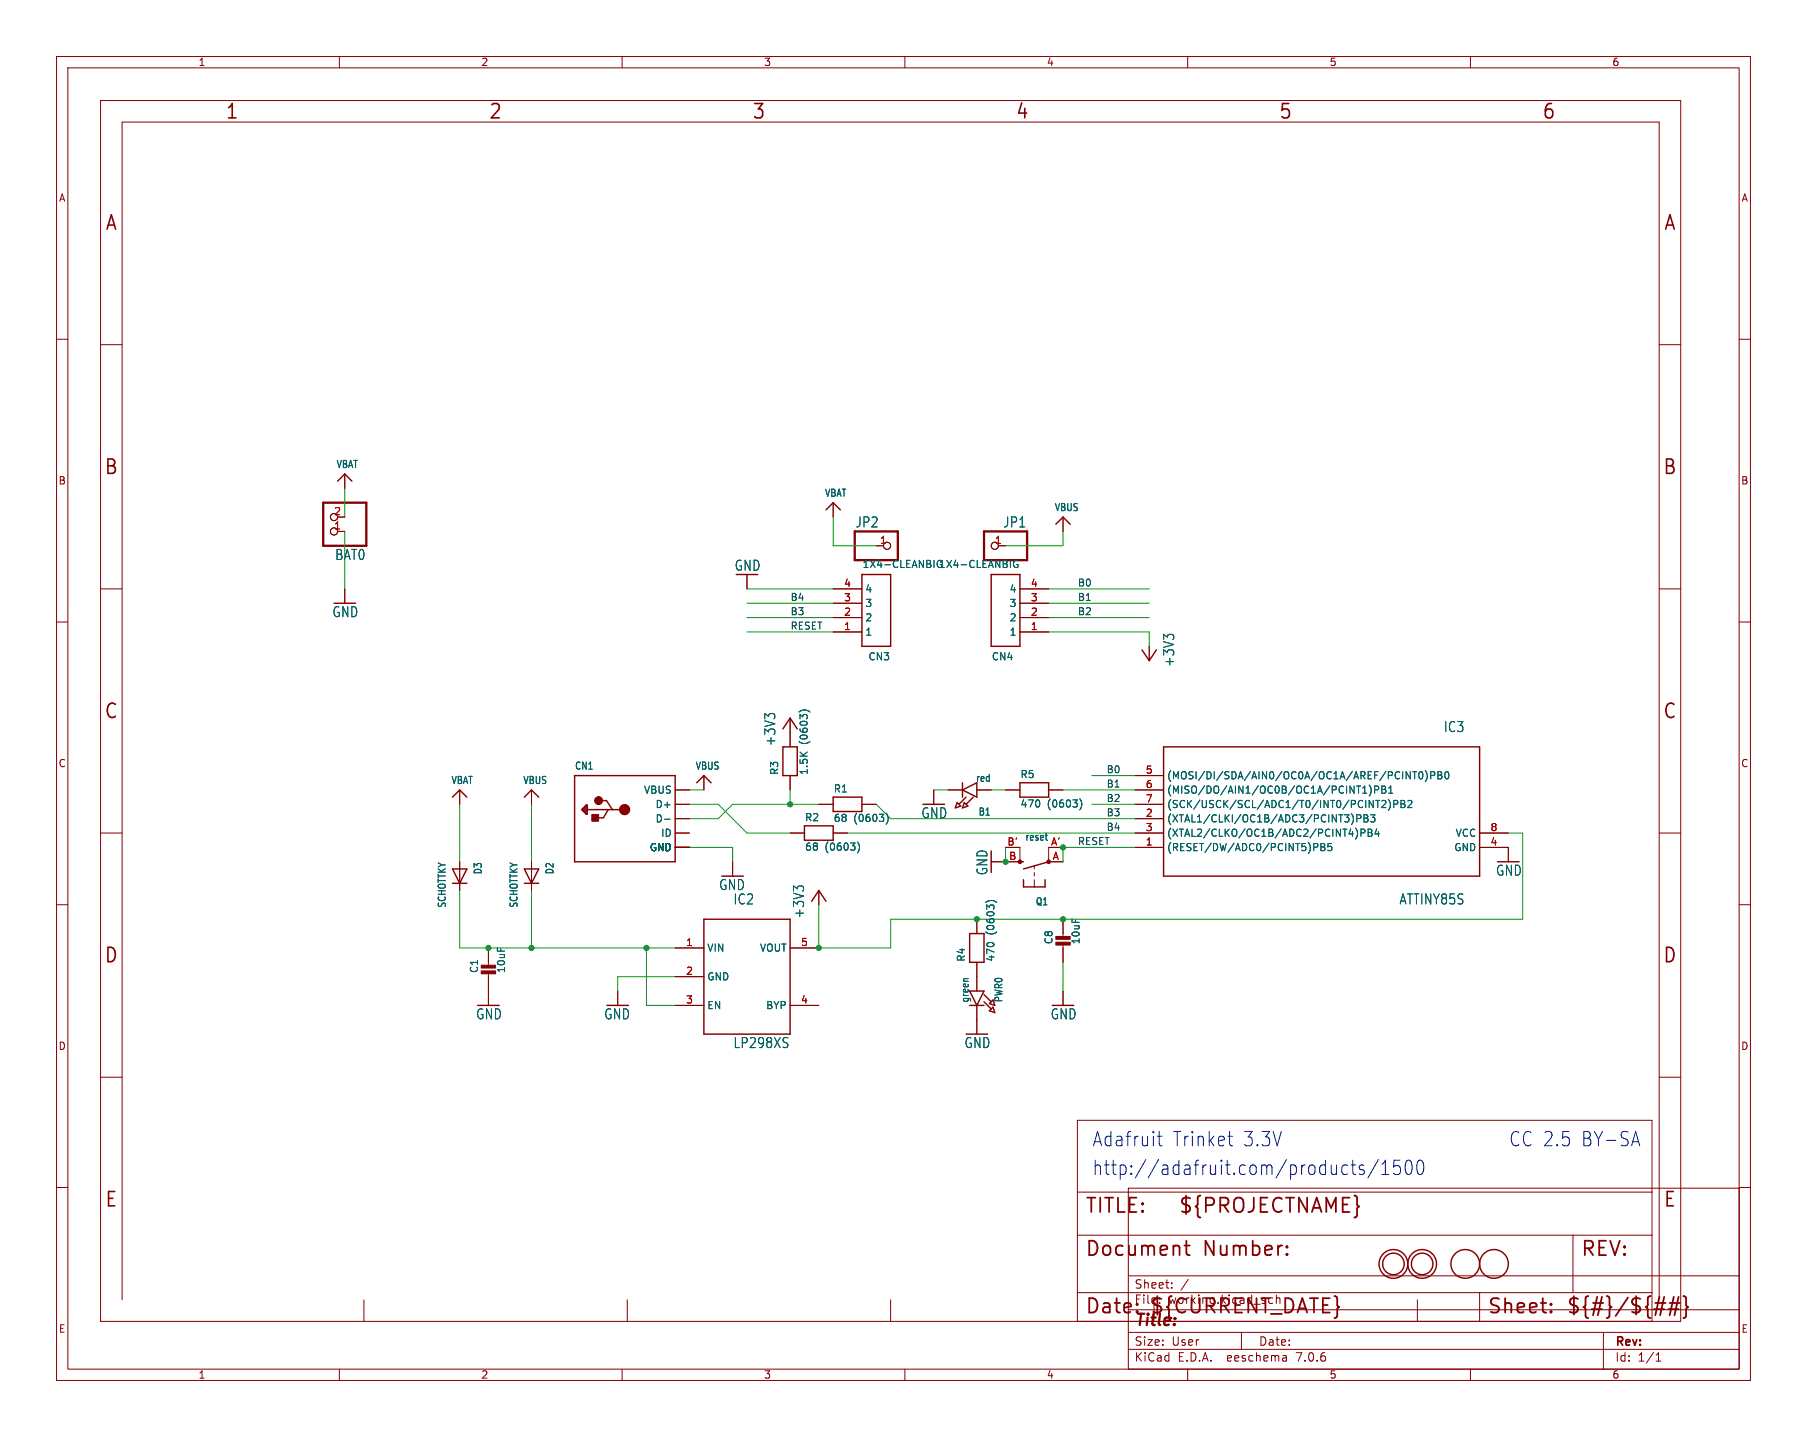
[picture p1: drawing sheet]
<svg xmlns="http://www.w3.org/2000/svg" width="320mm" height="254mm" viewBox="0 0 320 254" stroke-linecap="round" stroke-linejoin="round" font-family="sans-serif">
<g fill="none" stroke="#840000" stroke-width=".18">
<path d="M10 10h299.5v234.1h-299.5zM12 12h295.5v230.1h-295.5zM17.8 17.8h279.4v215.9h-279.4zM60 10v2M110 10v2M160 10v2M210 10v2M260 10v2M10 60h2M307.5 60h2M17.8 61h3.8M293.4 61h3.8"/>
<path d="M59.7 94h1.3M59.7 91.4h1.3M61 83.8v2.6M147.3 88.9v2.5M154.9 96.5h1.3M176.5 96.5h1.3M188 91.4v2.6M10 110h2M17.8 104.1h3.8M61 104.1v2.6M132.1 101.6v2.5M147.3 111.8h5.1"/>
<path d="M147.3 109.2h5.1M147.3 106.7h5.1M147.3 104.1h5.1M180.3 111.8h5.1M180.3 109.2h5.1M180.3 106.7h5.1M180.3 104.1h5.1M203.2 114.3v2.5M293.4 104.1h3.8M307.5 110h2M81.3 139.7v2.5M94 139.7v2.5"/>
<path d="M119.4 139.7h2.5M124.5 137.2v2.5M139.7 127v5.1M139.7 137.2v2.5M165.1 139.7v2.5M167.6 139.7h2.6M172.7 139.7h2.6M177.8 139.7h2.5M185.4 139.7h2.6M200.7 139.7h5M200.7 137.2h5M10 160h2"/>
<path d="M17.8 147.3h3.8M81.3 152.4v5.1M94 152.4v5.1M119.4 142.2h2.5M119.4 144.8h2.5M119.4 149.9h2.5M119.4 147.3h2.5M129.5 152.4v2.5M139.7 147.3h2.5M144.8 157.5v2.5M144.8 142.2h2.5M147.3 147.3h2.6"/>
<path d="M152.4 142.2h2.5M177.8 149.9h2.5v2.5h-5M182.9 153v.7M182.9 154.3v.6M182.9 155.6v1.2M188 149.9h-2.6v2.5h2.6M200.7 142.2h5M200.7 144.8h5M200.7 149.9h5M200.7 147.3h5M261.6 149.9h5.1v2.5M261.6 147.3h5.1"/>
<path d="M293.4 147.3h3.8M307.5 160h2M86.4 167.6v3.3M86.4 172v5.8M109.2 175.3v2.5M119.4 167.6h5.1M119.4 172.7h5.1M119.4 177.8h5.1M139.7 167.6h5.1M139.7 177.8h5.1M172.7 162.6v2.5M172.7 170.2v5.1"/>
<path d="M172.7 177.8v5.1M188 162.6v3.3M188 166.9v3.3M188 175.3v2.5M17.8 190.5h3.8M190.5 198.1h101.6v35.6h-101.6zM293.4 190.5h3.8M10 210h2M190.5 210.8h101.6M190.5 218.4h101.6M199.5 210.1h108v32h-108zM278.1 218.4v10.2"/>
<path d="M307.5 210h2M21.6 229.9v-208.3h271.8v208.3M64.3 229.9v3.8M110.9 229.9v3.8M157.5 229.9v3.8M190.5 228.6h101.6M199.5 238.6h108M199.5 235.6h108M199.5 231.6h108M199.5 225.6h108M207.2 227.7v.1M207.2 226.9v.1"/>
<path d="M210.1 226.2l-1.3 2M219.5 235.6v3M227.4 239.8l.1 .9M250.6 229.9v3.8M261.6 228.6v5.1M283.5 235.6v6.5M292.8 239.6l.5-.4v1.5M60 242.1v2M110 242.1v2M160 242.1v2M210 242.1v2M227.5 240.6l-.2 .1"/>
<path d="M227.5 240.1h-.2M260 242.1v2M292.8 240.7h.9"/>
<circle cx="59.1" cy="94" r=".63"/>
<circle cx="59.1" cy="91.4" r=".63"/>
<circle cx="156.8" cy="96.5" r=".63"/>
<circle cx="175.9" cy="96.5" r=".63"/>
</g>
<g fill="none" stroke="#840000" stroke-width=".25">
<path d="M59.7 85.1l1.3-1.3 1.2 1.3M146 90.2l1.3-1.3 1.3 1.3M186.7 92.7l1.3-1.3 1.2 1.3M152.4 101.6h5.1v12.7h-5.1zM175.3 101.6h5v12.7h-5zM201.9 114.9l1.3 1.9 1.3-1.9M101.6 137.2h17.8v15.2h-17.8zM123.2 138.4l1.3-1.2 1.2 1.2M138.4 128.9l1.3-1.9 1.3 1.9M138.4 132.1h2.6v5.1h-2.6zM170.2 139.7l2.5-1.3v2.6zM170.2 138.4v2.6"/>
<path d="M180.3 138.4h5.1v2.6h-5.1zM205.7 132.1h55.9v22.8h-55.9zM80 153.7h2.5l-1.2 2.5zM80 156.2h2.5M80 141l1.3-1.3 1.2 1.3M92.7 153.7h2.5l-1.2 2.5zM92.7 156.2h2.5M92.7 141l1.3-1.3 1.2 1.3M103 143.2l.4-.4v.8l-.2-.2v-.2M103.6 142.4h.2v1.6h-.2l-.8-.8zM103.6 142.4v1.4M103.8 143.2h6.6"/>
<path d="M106.2 141.6h1l1.1 1.6M107.5 143.2l-.8 1.4h-1.2M142.2 146h5.1v2.6h-5.1zM143.5 159.4l1.3-1.9 1.2 1.9M147.3 141h5.1v2.5h-5.1zM169.2 141.9l.7 .7-1 .3zM170.5 141.9l.6 .7-.9 .3zM170.8 141l-1.3 1.2M172.1 141l-1.3 1.2M180.3 152.4h.7M181 155.6v1.2h3.8v-1.2M185.4 152.4l-4.4 1.3"/>
<path d="M124.5 162.6h15.2v20.3h-15.2zM171.4 165.1h2.6v5.1h-2.6zM171.4 175.3h2.6l-1.3 2.5zM171.4 177.8h2.6M174 175.9l1.3 1.3M174 177.2l1.3 1.2M174.9 178.8l.7-.7 .3 1zM175.6 176.8l-.7 .7 1 .3"/>
<circle cx="246.4" cy="223.5" r="2.54"/>
<circle cx="246.4" cy="223.5" r="1.9"/>
<circle cx="251.5" cy="223.5" r="2.54"/>
<circle cx="251.5" cy="223.5" r="1.9"/>
<circle cx="259.1" cy="223.5" r="2.54"/>
<circle cx="264.2" cy="223.5" r="2.54"/>
</g>
<g fill="none" stroke="#006464" stroke-width=".18">
<path d="M179.9 99.2a.59 .59 0 0 0-.7 .5 .59 .59 0 0 0 .7 .6l.1-.5h-.3M206.4 112.7l-.7-.5v.9M206.6 112.3h.8M135.9 126.7l-.7-.5v.9M136.1 126.3h.7M141.3 125.9a1.46 1.46 0 0 1 1.9 0M239.9 139h.7M240.9 139.4l.4-.4v1.3M242.2 138.9a1.47 1.47 0 0 1-.1 1.9M243.1 139.7l.6-.1 .1-.2-.1-.3-.6-.1v1.3M244.3 139h.5l.2 .3-.2 .3 .2 .1 .1 .3-.3 .3h-.5zM244.3 139.6h.5"/>
<path d="M245.5 139.4l.4-.4v1.3M248.6 136.5l.7 1.2v-1.2M249.8 136.5h.7M250.1 136.5v1.2M251 136.5h.2a.68 .68 0 0 1 .4 .6 .68 .68 0 0 1-.4 .6 .84 .84 0 0 1-.2-1.2zM252 136.3a1.46 1.46 0 0 1 0 1.9M253 137.1h.6l.1-.2-.1-.3-.6-.1v1.2M254.2 136.5h.5l.2 .2-.2 .4 .2 .1 .1 .3-.3 .2h-.5zM254.2 137.1h.5M255.6 136.5h.2a.68 .68 0 0 1 .4 .6 .68 .68 0 0 1-.4 .6 .85 .85 0 0 1-.2-1.2zM117.5 144.9h1M141 157.2l-.7-.5v.9"/>
<path d="M141.2 156.7h.7M151.6 148.9a1.46 1.46 0 0 1 0 1.9M156.7 143.8a1.46 1.46 0 0 1 0 2M174.3 159.6a1.46 1.46 0 0 1 1.9 0M184.8 147.7h.4M185.1 148.6h.1M190.9 141.3a1.46 1.46 0 0 1 0 1.9M232.3 149.2h.5l.2 .2-.1 .4h-.6M233.6 149.2h.4l.2 .2-.2 .4 .2 .1 .1 .3-.3 .2h-.4zM233.6 149.8h.4M235.4 149.2h-.6v.6l.2-.1h.4l.1 .2-.1 .4-.1 .1-.5-.1M237.7 144.1h.8l-.4 .5"/>
<path d="M238.4 144.6l.1 .2-.1 .5M239 144a1.47 1.47 0 0 1-.1 1.8M239.7 146.4a1.46 1.46 0 0 1 0 2M239.9 144.8l.6-.1 .1-.2v-.3l-.7-.1v1.3M240.6 147.3l.6-.1 .2-.1-.1-.3-.7-.2v1.3M240.9 140.3h.8M241.2 144.1h.4l.2 .2-.2 .4 .2 .1 .1 .3-.2 .3h-.5zM241.2 144.7h.4M241.9 146.6h.4l.3 .3-.3 .3 .3 .2v.3l-.2 .2h-.5zM241.9 147.2h.4M242.3 144.1h.8l-.4 .5 .4 .1v.5l-.2 .2-.6-.2M243.2 141.5h.8"/>
<path d="M243.4 146.6l-.3 .9h.8M243.6 141.5v1.3M243.7 147.1v.8M244.3 141.7l.5-.2 .3 .4-.8 .9h.8M245.5 141.4a1.46 1.46 0 0 1 0 1.9M245.5 140.3h.8M246.4 142.2h.6l.2-.2-.1-.3-.7-.2v1.3M247.7 141.5h.4l.3 .3-.3 .4 .3 .1v.3l-.2 .2h-.5zM247.7 142.2h.4M248.9 141.7l.5-.2 .2 .4-.7 .9h.7M139.1 183.5l.2 .1M139.2 184.6v.5"/>
</g>
<g fill="#840000" stroke="#840000" stroke-width=".18">
<path d="M104.6 144h1.2v1.2h-1.2z"/>
<path d="M85.1 171.7h2.5v.5h-2.5z"/>
<path d="M85.1 170.7h2.5v.5h-2.5z"/>
<path d="M186.7 166.6h2.5v.5h-2.5z"/>
<path d="M186.7 165.6h2.5v.5h-2.5z"/>
<circle cx="105.8" cy="141.6" r=".7"/>
<circle cx="185.4" cy="152.4" r=".33"/>
<circle cx="180.3" cy="152.4" r=".33"/>
</g>
<circle cx="110.4" cy="143.2" r=".5" fill="none" stroke="#840000" stroke-width="1"/>
<path d="M57.1 88.9h7.7v7.6h-7.7zM151.1 94h7.6v5.1h-7.6zM174 94h7.6v5.1h-7.6z" fill="none" stroke="#840000" stroke-width=".41"/>
<g fill="none" stroke="#840000" stroke-width=".32">
<path d="M209.8 219.4v2.2l.1 .2 .5 .2M201.1 231.9l.1 .1-.1 .1M209.4 220.3h1M227.6 221.7l.1 .1-.1 .2M227.6 221.7l-.2 .1 .2 .2M227.6 220.4v.2M227.6 221.7v.3M227.6 220.4l.1 .1-.1 .1M227.6 220.4l-.2 .1 .2 .1M274.2 231.9l.2 .1-.2 .1M274.2 231.9l-.1 .1 .1 .1M274.2 230.5v.3"/>
<path d="M274.2 231.9v.2M274.2 230.5l.2 .2-.2 .1M274.2 230.5l-.1 .2 .1 .1M292.4 231.5h1.9M292.7 230.4h1.8M294.3 229.3l-.8 3.3M295 231.5h1.8M295.2 230.4h1.8M296 229.3l-.8 3.3M296.8 229.3l-.7 3.3M297.6 229.2l.4 .1 .1 .3v1.2l.4 .4-.4 .3v1.2l-.1 .3-.4 .1"/>
</g>
<g fill="none" stroke="#0000c2" stroke-width=".18">
<path d="M204.7 200.9h.8M205 200.1v2.2l.1 .2 .4 .1M217.1 200.9h.8M217.5 202.5l.4 .1M238.1 206l.2 .1M238.3 207.6l-.2 .1M238.9 206h.8M239.2 205.2v2.1l.1 .3 .4 .1M241.2 206.1l-.6-.1a.44 .44 0 0 0-.3 .4 .44 .44 0 0 0 .3 .5h.3a.44 .44 0 0 1 .4 .4 .44 .44 0 0 1-.4 .4l-.6-.1M243.7 205.1l-1.8 3.2M244.3 207.7h1.3M244.3 205.9l.7-.7v2.5"/>
<path d="M247.5 205.2h-1l-.1 1.2 .3-.3 .7 .2 .2 .3-.1 .9-.3 .2h-.5l-.3-.2M248.8 205.3a.49 .49 0 0 1 .5-.1 .49 .49 0 0 1 .3 .5 1.62 1.62 0 0 1-.4 2 .56 .56 0 0 1-.6-.5 2.27 2.27 0 0 1 .2-1.9zM250.8 205.3a.49 .49 0 0 1 .5-.1 .49 .49 0 0 1 .3 .5 1.62 1.62 0 0 1-.4 2 .56 .56 0 0 1-.6-.5 2.27 2.27 0 0 1 .2-1.9zM288.7 201.9h1M289.2 200.1l.7 2.5"/>
</g>
<g fill="none" stroke="#009600" stroke-width=".18">
<path d="M61 86.4v5M61 94v10.1M147.3 91.4v5.1h7.6M188 94v2.5h-10.2M132.1 111.8h15.2M132.1 104.1h15.2M132.1 106.7h15.2M132.1 109.2h15.2M185.4 111.8h17.8v2.5M185.4 104.1h17.8M185.4 106.7h17.8M185.4 109.2h17.8"/>
<path d="M121.9 139.7h2.6M139.7 139.7v2.5M165.1 139.7h2.5M175.3 139.7h2.5M188 139.7h12.7M193 137.2h7.7M81.3 157.5v10.1h38.1M81.3 142.2v10.2M94 142.2v10.2M94 157.5v10.1M121.9 142.2h5.1l5.1 5.1h7.6M121.9 149.9h7.6v2.5"/>
<path d="M144.8 142.2h-15.3l-2.5 2.6h-5.1M149.9 147.3h50.8M154.9 142.2l2.6 2.6h43.2M177.8 149.9v2.5M193 142.2h7.7M200.7 149.9h-12.7v2.5M266.7 147.3h2.5v15.3h-111.7v5h-12.7v-7.6M114.3 167.6v10.2h5.1M119.4 172.7h-10.2v2.6M188 170.2v5.1"/>
</g>
<g fill="#009600" stroke="#009600" stroke-width=".18">
<circle cx="144.8" cy="167.6" r=".46"/>
<circle cx="177.8" cy="152.4" r=".46"/>
<circle cx="172.7" cy="162.6" r=".46"/>
<circle cx="188" cy="162.6" r=".46"/>
<circle cx="139.7" cy="142.2" r=".46"/>
<circle cx="114.3" cy="167.6" r=".46"/>
<circle cx="86.4" cy="167.6" r=".46"/>
<circle cx="94" cy="167.6" r=".46"/>
<circle cx="188" cy="149.9" r=".46"/>
</g>
<g font-size="3.5" fill="#840000">
<text x="39.8" y="21.4">1</text>
<text x="86.3" y="21.4">2</text>
<text x="132.9" y="21.4">3</text>
<text x="179.5" y="21.4">4</text>
<text x="226" y="21.4">5</text>
<text x="272.6" y="21.4">6</text>
<text x="18.5" y="41.1">A</text>
<text x="294.1" y="41.1">A</text>
<text x="18.3" y="84.2">B</text>
<text x="293.9" y="84.2">B</text>
<text x="18.3" y="127.4">C</text>
<text x="293.9" y="127.4">C</text>
<text x="18.3" y="170.6">D</text>
<text x="293.9" y="170.6">D</text>
<text x="18.5" y="213.8">E</text>
<text x="191.8" y="214.9">TITLE:</text>
<text x="208.3" y="214.9">${PROJECTNAME}</text>
<text x="294" y="213.8">E</text>
<text x="191.8" y="222.5">Document</text>
<text x="212.8" y="222.5">Number:</text>
<text x="279.4" y="222.5">REV:</text>
<text x="191.8" y="232.7">Date:</text>
<text x="203.2" y="232.7">${CURRENT_DATE}</text>
<text x="262.9" y="232.7">Sheet:</text>
<text x="276.9" y="232.7">${#}/${##}</text>
</g>
<g font-size="3.5" fill="#0000c2">
<text x="193" y="203">Adafruit</text>
<text x="207.3" y="203">Trinket</text>
<text x="219.7" y="203">3.3V</text>
<text x="266.7" y="203">CC 2.5</text>
<text x="279.5" y="203">BY-SA</text>
<text x="193" y="208">http://adafruit.com/products/1500</text>
</g>
<text font-size="2.8" fill="#840000" x="200.5" y="235">Title:</text>
<g font-size="2.5" fill="#006464">
<text x="151.2" y="93.5">JP2</text>
<text x="177.3" y="93.5">JP1</text>
<text x="59.2" y="99.2">BAT0</text>
<text x="129.8" y="101.2">GND</text>
<text x="58.7" y="109.4">GND</text>
<text x="207.8" y="118" transform="rotate(-90 207.8 118)">+3V3</text>
<text x="255.2" y="129.7">IC3</text>
<text x="137.3" y="132" transform="rotate(-90 137.3 132)">+3V3</text>
<text x="162.8" y="144.9">GND</text>
<text x="174.8" y="154.9" transform="rotate(-90 174.8 154.9)">GND</text>
<text x="264.4" y="155.1">GND</text>
<text x="127.1" y="157.6">GND</text>
<text x="129.6" y="160.2">IC2</text>
<text x="247.4" y="160.2">ATTINY85S</text>
<text x="142.4" y="162.5" transform="rotate(-90 142.4 162.5)">+3V3</text>
<text x="84.1" y="180.5">GND</text>
<text x="106.7" y="180.5">GND</text>
<text x="129.6" y="185.6">LP298XS</text>
<text x="170.4" y="185.6">GND</text>
<text x="185.7" y="180.5">GND</text>
</g>
<g font-size="2.1" fill="#840000">
<text x="200.5" y="230.8">File:</text>
<text x="200.5" y="228.1">Sheet:</text>
<text x="206.6" y="230.8">working.kicad_sch</text>
<text x="200.5" y="238.2">Size:</text>
<text x="207.2" y="238.2">User</text>
<text x="222.5" y="238.2">Date:</text>
<text x="285.5" y="238.4">Rev:</text>
<text x="200.5" y="241">KiCad</text>
<text x="208.2" y="241">E.D.A.</text>
<text x="217.1" y="241">eeschema</text>
<text x="229.5" y="241">7.0.6</text>
<text x="285.5" y="241">Id:</text>
<text x="289.6" y="241">1/1</text>
</g>
<g font-size="1.8" fill="#840000">
<text x="35" y="11.9">1</text>
<text x="85" y="11.9">2</text>
<text x="135" y="11.9">3</text>
<text x="185" y="11.9">4</text>
<text x="235" y="11.9">5</text>
<text x="285" y="11.9">6</text>
<text x="10.3" y="35.9">A</text>
<text x="307.9" y="35.9">A</text>
<text x="10.3" y="85.9">B</text>
<text x="307.8" y="85.9">B</text>
<text x="10.3" y="135.9">C</text>
<text x="307.8" y="135.9">C</text>
<text x="10.3" y="185.9">D</text>
<text x="307.8" y="185.9">D</text>
<text x="10.3" y="235.9">E</text>
<text x="307.8" y="235.9">E</text>
<text x="35" y="244">1</text>
<text x="85" y="244">2</text>
<text x="135" y="244">3</text>
<text x="185" y="244">4</text>
<text x="235" y="244">5</text>
<text x="285" y="244">6</text>
</g>
<g font-size="1.8" fill="#006464">
<text x="59.4" y="83">VBAT</text>
<text x="145.8" y="88.1">VBAT</text>
<text x="186.4" y="90.6">VBUS</text>
<text x="152.4" y="100.6">1X4-CLEANBIG 1X4-CLEANBIG</text>
<text x="152.9" y="107.5">3</text>
<text x="152.9" y="105">4</text>
<text x="178.4" y="107.5">3</text>
<text x="178.4" y="105">4</text>
<text x="152.9" y="112.6">1</text>
<text x="152.9" y="110.1">2</text>
<text x="178.4" y="112.6">1</text>
<text x="178.4" y="110.1">2</text>
<text x="153.5" y="117">CN3</text>
<text x="175.3" y="117">CN4</text>
<text x="143" y="131.7" transform="rotate(-90 143 131.7)">(0603)</text>
<text x="101.6" y="136.3">CN1</text>
<text x="122.9" y="136.3">VBUS</text>
<text x="137.8" y="137.2" transform="rotate(-90 137.8 137.2)">R3</text>
<text x="143" y="137.2" transform="rotate(-90 143 137.2)">1.5K</text>
<text x="180.3" y="137.8">R5</text>
<text x="79.7" y="138.9">VBAT</text>
<text x="92.4" y="138.9">VBUS</text>
<text x="113.8" y="140.6">VBUS</text>
<text x="115.8" y="143.1">D+</text>
<text x="147.3" y="140.3">R1</text>
<text x="172.5" y="138.5">red</text>
<text x="180.3" y="143">470</text>
<text x="185.1" y="143">(0603)</text>
<text x="206.2" y="138">(MOSI/DI/SDA/AIN0/OC0A/OC1A/AREF/PCINT0)PB0</text>
<text x="206.2" y="140.6">(MISO/DO/AIN1/OC0B/OC1A/PCINT1)PB1</text>
<text x="206.2" y="143.1">(SCK/USCK/SCL/ADC1/T0/INT0/PCINT2)PB2</text>
<text x="115.8" y="145.6">D-</text>
<text x="116.8" y="148.2">ID</text>
<text x="142.2" y="145.4">R2</text>
<text x="147.3" y="145.6">68</text>
<text x="150.9" y="145.6">(0603)</text>
<text x="172.9" y="144.4">B1</text>
<text x="181.2" y="148.9">reset</text>
<text x="206.2" y="145.6">(XTAL1/CLKI/OC1B/ADC3/PCINT3)PB3</text>
<text x="206.2" y="148.2">(XTAL2/CLKO/OC1B/ADC2/PCINT4)PB4</text>
<text x="257.3" y="148.2">VCC</text>
<text x="85.4" y="154.7" transform="rotate(-90 85.4 154.7)">D3</text>
<text x="98.1" y="154.7" transform="rotate(-90 98.1 154.7)">D2</text>
<text x="114.8" y="150.7">GND</text>
<text x="142.2" y="150.6">68</text>
<text x="145.8" y="150.6">(0603)</text>
<text x="206.2" y="150.7">(RESET/DW/ADC0/PCINT5)PB5</text>
<text x="257" y="150.7">GND</text>
<text x="79" y="160.6" transform="rotate(-90 79 160.6)">SCHOTTKY</text>
<text x="91.7" y="160.6" transform="rotate(-90 91.7 160.6)">SCHOTTKY</text>
<text x="183" y="160.3">Q1</text>
<text x="176" y="165.4" transform="rotate(-90 176 165.4)">(0603)</text>
<text x="186.3" y="167.1" transform="rotate(-90 186.3 167.1)">C8</text>
<text x="191.1" y="167.1" transform="rotate(-90 191.1 167.1)">10uF</text>
<text x="84.7" y="172.2" transform="rotate(-90 84.7 172.2)">C1</text>
<text x="89.5" y="172.2" transform="rotate(-90 89.5 172.2)">10uF</text>
<text x="125" y="168.5">VIN</text>
<text x="125" y="173.6">GND</text>
<text x="134.3" y="168.5">VOUT</text>
<text x="170.8" y="170.2" transform="rotate(-90 170.8 170.2)">R4</text>
<text x="176" y="170.2" transform="rotate(-90 176 170.2)">470</text>
<text x="125" y="178.7">EN</text>
<text x="135.4" y="178.7">BYP</text>
<text x="171.5" y="177.4" transform="rotate(-90 171.5 177.4)">green</text>
<text x="177.5" y="177.4" transform="rotate(-90 177.5 177.4)">PWR0</text>
</g>
<g font-size="1.8" fill="#a90000">
<text x="59" y="93.7">1</text>
<text x="59" y="91.2">2</text>
<text x="155.5" y="96.3">1</text>
<text x="175.8" y="96.3">1</text>
<text x="149.2" y="106.4">3</text>
<text x="149.2" y="103.9">4</text>
<text x="182.2" y="106.4">3</text>
<text x="182.2" y="103.9">4</text>
<text x="149.2" y="111.5">1</text>
<text x="149.2" y="109">2</text>
<text x="182.2" y="111.5">1</text>
<text x="182.2" y="109">2</text>
<text x="202.5" y="136.9">5</text>
<text x="202.5" y="139.4">6</text>
<text x="202.5" y="142">7</text>
<text x="178" y="149.6">B'</text>
<text x="185.7" y="149.6">A'</text>
<text x="202.5" y="149.6">1</text>
<text x="202.5" y="144.5">2</text>
<text x="202.5" y="147.1">3</text>
<text x="263.5" y="149.6">4</text>
<text x="263.5" y="147.1">8</text>
<text x="178.3" y="152.1">B</text>
<text x="186" y="152.1">A</text>
<text x="121.2" y="167.4">1</text>
<text x="141.5" y="167.4">5</text>
<text x="121.2" y="172.5">2</text>
<text x="121.2" y="177.5">3</text>
<text x="141.5" y="177.5">4</text>
</g>
<g font-size="1.7" fill="#0f0f0f">
<text x="139.7" y="106.3">B4</text>
<text x="190.5" y="106.3">B1</text>
<text x="190.5" y="103.8">B0</text>
<text x="139.7" y="111.4">RESET</text>
<text x="139.7" y="108.9">B3</text>
<text x="190.5" y="108.9">B2</text>
<text x="195.6" y="136.8">B0</text>
<text x="195.6" y="139.4">B1</text>
<text x="195.6" y="141.9">B2</text>
<text x="190.5" y="149.5">RESET</text>
<text x="195.6" y="144.4">B3</text>
<text x="195.6" y="147">B4</text>
</g>
</svg>
